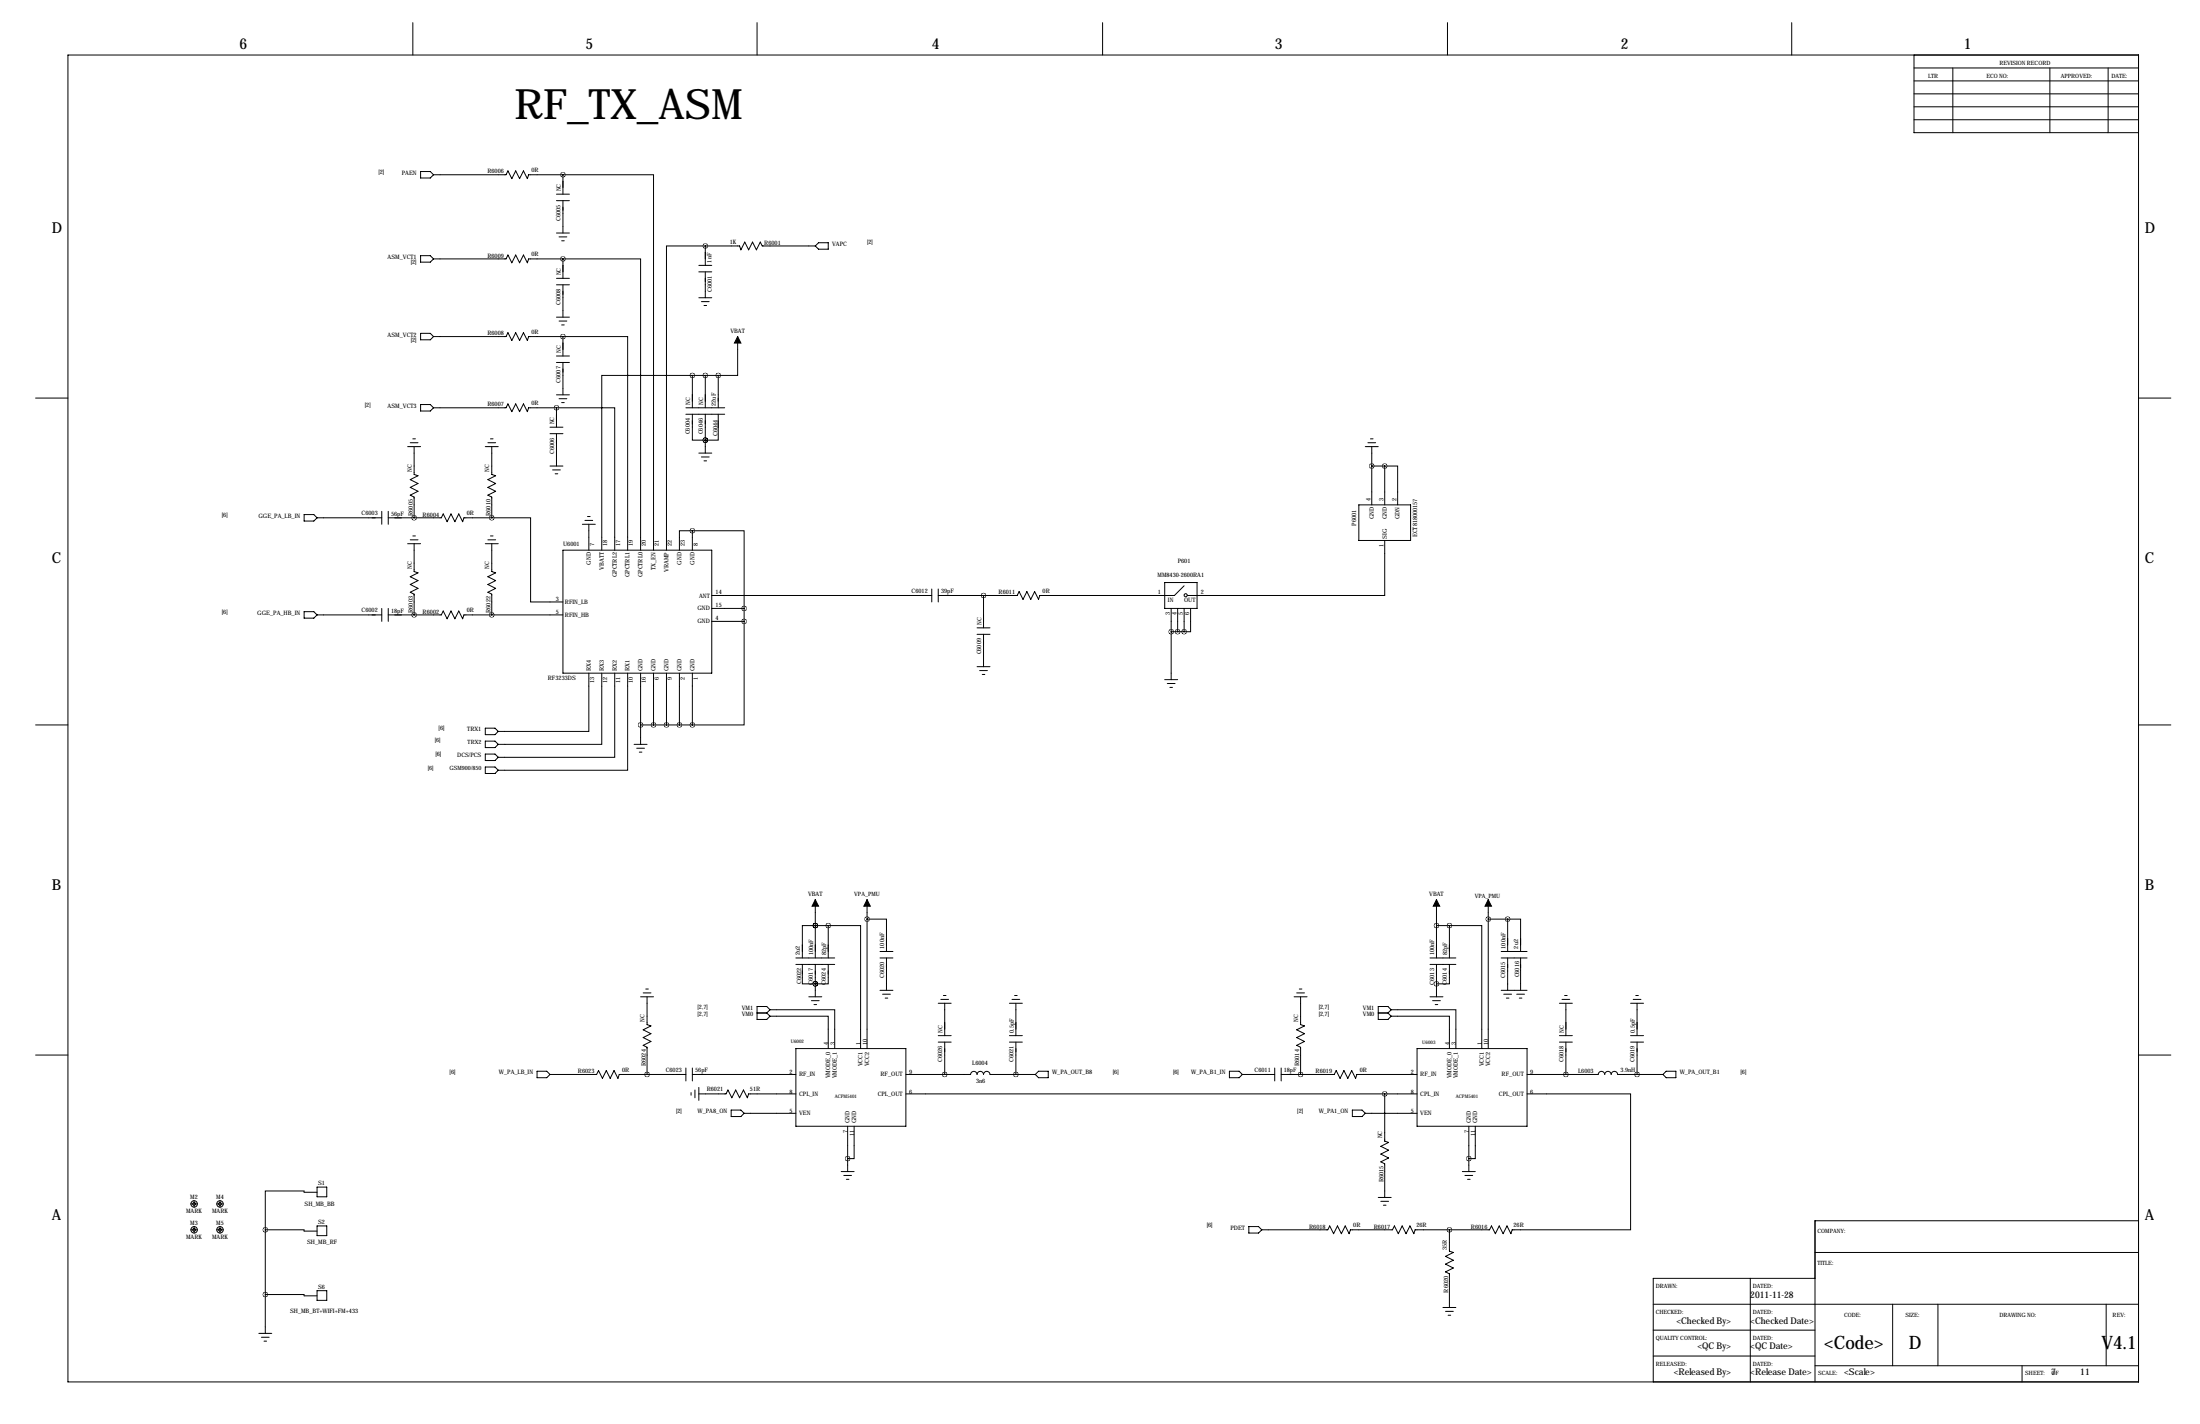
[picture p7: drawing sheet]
<svg xmlns="http://www.w3.org/2000/svg" width="864mm" height="559mm" viewBox="0 0 864 559" stroke-linecap="round" stroke-linejoin="round" font-family="sans-serif">
<g fill="none" stroke="#000" stroke-width=".39">
<path d="M162.1 8.9v12.7M297.2 8.9v12.7M432.8 8.9v12.7M568.2 8.9v12.7M703.3 8.9v12.7M26.7 21.6h812.8v520.7h-812.8zM751.3 21.6v30.5h88.2M751.3 36.8h88.2M751.3 31.8h88.2M751.3 26.7h88.2M766.6 26.7v25.4M804.7 26.7v25.4"/>
<path d="M827.5 26.7v25.4M751.3 47h88.2M751.3 41.9h88.2M165.1 67.3h3.8l1.3 1.3-1.3 1.3h-3.8zM170.2 68.6h28.4l.8-1.5 1.5 3 1.5-3 1.6 3 1.5-3 1.5 3 .5-1.5h13.5M218.4 78.7h5.1M218.4 76.2h5.1M221 68.6h35.5v147.3M221 68.6v7.6M221 78.7v12.7M218.4 91.4h5.1M219.5 93h3"/>
<path d="M220.5 94.5h1M276.9 96.5h-15.3v119.4M276.9 96.5v7.6M276.9 96.5h13.4l.5 1.5 1.6-3 1.5 3 1.5-3 1.5 3 1.5-3 .8 1.5h20.8M320 96.5l1.3-1.3h3.8v2.6h-3.8zM165.1 100.3h3.8l1.3 1.3-1.3 1.3h-3.8zM170.2 101.6h28.4l.8-1.5 1.5 3 1.5-3 1.6 3 1.5-3 1.5 3 .5-1.5h13.5M218.4 111.8h5.1M218.4 109.2h5.1M221 101.6h30.5v114.3M221 101.6v7.6M221 111.8v12.7"/>
<path d="M274.3 106.7h5.1M274.3 104.1h5.1M274.3 116.8h5.1M275.3 118.4h3.1M276.4 119.9h1M276.9 106.7v10.1M165.1 130.8h3.8l1.3 1.3-1.3 1.2h-3.8zM170.2 132.1h28.4l.8-1.5 1.5 3 1.5-3 1.6 3 1.5-3 1.5 3 .5-1.5h13.5M218.4 139.7h5.1M218.4 124.5h5.1M219.5 126h3M220.5 127.5h1"/>
<path d="M221 132.1h25.4v83.8M221 132.1v7.6M289.6 132.1v15.2h-7.7M14 156.2h12.7M165.1 158.8h3.8l1.3 1.2-1.3 1.3h-3.8zM218.4 142.2h5.1M218.4 154.9h5.1M219.5 156.5h3M220.5 158h1M221 142.2v12.7M271.8 147.3h-35.6v68.6M271.8 147.3v12.7"/>
<path d="M271.8 147.3h10.1M276.9 147.3v12.7M281.9 147.3v12.7M839.5 156.2h12.7M160 175.3h5.1M161 173.7h3.1M162.1 172.2h1M162.6 175.3v10.9l1.5 .5-3.1 1.5 3.1 1.5-3.1 1.6 3.1 1.5-3.1 1.5 1.6 .8v8.1M170.2 160h28.4l.8-1.5 1.5 3 1.5-3 1.6 3 1.5-3 1.5 3 .5-1.5h10.9M190.5 175.3h5.1M191.5 173.7h3.1M192.5 172.2h1"/>
<path d="M193 175.3v10.9l1.6 .5-3.1 1.5 3.1 1.5-3.1 1.6 3.1 1.5-3.1 1.5 1.5 .8v8.1M215.9 170.2h5.1M215.9 167.6h5.1M218.4 160h22.9v55.9M218.4 160v7.6M218.4 170.2v12.7M269.2 160h15.3M269.2 162.6h15.3M271.8 162.6v10.1h5.1M274.3 177.8h5.1M275.3 179.3h3.1M276.9 172.7h.1"/>
<path d="M276.9 162.6v15.2M281.9 162.6v10.1h-5M535.9 175.3h5.1M537 173.7h3M538 172.2h1M538.5 175.3v22.8M215.9 182.9h5.1M216.9 184.4h3.1M217.9 185.9h1M276.4 180.8h1M533.4 198.1h20.3v14h-20.3zM538.5 182.9h5.1"/>
<path d="M543.6 182.9h5v15.2M543.6 182.9v15.2M119.4 201.9h3.8l1.3 1.3-1.3 1.3h-3.8zM124.5 203.2h25.4M149.9 200.7v5M152.4 203.2h20.8l.8-1.5 1.5 3 1.5-3 1.6 3 1.5-3 1.5 3 .5-1.5h10.9M152.4 200.7v5M160 213.4h5.1M161 211.8h3.1M162.1 210.3h1M162.6 213.4v10.9l1.5 .5-3.1 1.5 3.1 1.5-3.1 1.6 3.1 1.5-3.1 1.5 1.6 .8v8.1M190.5 213.4h5.1"/>
<path d="M191.5 211.8h3.1M192.5 210.3h1M193 203.2h15.3v33h12.7M193 213.4v10.9l1.6 .5-3.1 1.5 3.1 1.5-3.1 1.6 3.1 1.5-3.1 1.5 1.5 .8v8.1M221 215.9h58.4v48.3h-58.4zM228.6 205.7h5.1M229.6 204.2h3.1M230.6 202.7h1M231.1 205.7v10.2M271.8 208.3h-5.1v7.6M271.8 208.3h20.3v30.5M271.8 208.3v7.6"/>
<path d="M543.6 212.1v21.6h-77.5M149.9 238.8v5M152.4 238.8v5M279.4 233.7h86.4M279.4 238.8h12.7M292.1 238.8v5M365.8 231.1v5.1M368.3 231.1v5.1M386.1 233.7v12.7M457.2 228.6h12.7v10.2h-12.7zM459.7 238.8v27.9M462.3 238.8v9.1"/>
<path d="M464.8 229.9l-3.8 3.8h-52.8l-.5 1.5-1.6-3-1.5 3-1.5-3-1.5 3-1.6-3-.7 1.5h-31M464.8 238.8v9.1M467.4 238.8v9.1h-2.6M119.4 240h3.8l1.3 1.3-1.3 1.3h-3.8zM124.5 241.3h25.4M152.4 241.3h20.8l.8-1.5 1.5 3 1.5-3 1.6 3 1.5-3 1.5 3 .5-1.5h38.9M279.4 243.8h12.7M292.1 243.8v40.7h-20.3M383.5 248.9h5.1M383.5 246.4h5.1M386.1 248.9v12.7M459.7 247.9h5.1"/>
<path d="M231.1 264.2v22.8h-35.5M236.2 264.2v27.9h-40.6M241.3 264.2v33h-45.7M246.4 264.2v38.1h-50.8M251.5 264.2v27.9M256.5 264.2v20.3M261.6 264.2v20.3M266.7 264.2v20.3M271.8 264.2v20.3M383.5 261.6h5.1M384.6 263.1h3M385.6 264.7h1"/>
<path d="M457.2 266.7h5.1M458.2 268.2h3.1M459.2 269.7h1M14 284.5h12.7M190.5 285.8h3.8l1.3 1.2-1.3 1.3h-3.8zM190.5 290.8h3.8l1.3 1.3-1.3 1.3h-3.8zM190.5 295.9h3.8l1.3 1.3-1.3 1.2h-3.8zM248.9 292.1h5.1M249.9 293.6h3.1M251 295.1h1M251.5 284.5h20.3M839.5 284.5h12.7"/>
<path d="M190.5 301h3.8l1.3 1.3-1.3 1.2h-3.8zM320 353.1v22.8M340.4 353.1v58.4M563.9 353.1v22.8M584.2 353.1v58.4M312.4 378.5h15.3M312.4 375.9h15.3M315 378.5v7.6h5M320 363.2h-5v12.7M320 363.2h.1M320 378.5v12.7M320 363.2h5.1"/>
<path d="M325.1 378.5v7.6h-5.1M325.1 363.2h12.7v48.3M325.1 363.2v12.7M340.4 360.7h7.6v12.7M345.4 375.9h5.1M345.4 373.4h5.1M348 375.9v12.7M561.3 378.5h10.2M561.3 375.9h10.2M563.9 378.5v12.7M563.9 363.2h5.1M569 378.5v7.6h-5.1"/>
<path d="M569 363.2h12.7v48.3M569 363.2v12.7M584.2 360.7h7.6M589.3 375.9h10.1M589.3 373.4h10.1M591.8 360.7h5.1v12.7M591.8 360.7v12.7M591.8 375.9v12.7M596.9 375.9v12.7M251.5 391.2h5M252.5 389.6h3M253.5 388.1h1"/>
<path d="M254 391.2v10.9l1.5 .5-3 1.5 3 1.5-3 1.6 3 1.5-3 1.5 1.5 .8v10.6M297.2 397.5h3.8M301 397.5l1.3 1.3M302.3 398.8h22.8v12.7M302.3 396.2h25.4v15.3M302.3 396.2l-1.3-1.2h-3.8v5h3.8l1.3-1.2M302.3 396.2l-1.3 1.3M317.5 391.2h5.1M318.5 392.7h3.1M319.5 394.2h1M320 386.1h.1M345.4 388.6h5.1"/>
<path d="M346.5 390.1h3M347.5 391.7h1M368.3 393.7h5.1M369.3 392.2h3.1M370.3 390.7h1M370.8 393.7v12.7M396.2 393.7h5.1M397.3 392.2h3M398.3 390.7h1M398.8 393.7v12.7M508 391.2h5.1M509 389.6h3.1"/>
<path d="M510 388.1h1M510.5 391.2v10.9l1.6 .5-3.1 1.5 3.1 1.5-3.1 1.6 3.1 1.5-3.1 1.5 1.5 .8v10.6M541 397.5h3.8M544.8 397.5l1.3 1.3M546.1 398.8h22.9v12.7M546.1 396.2h25.4v15.3M546.1 396.2l-1.3-1.2h-3.8v5h3.8l1.3-1.2M546.1 396.2l-1.3 1.3M561.3 391.2h5.1M562.4 392.7h3M563.4 394.2h1M589.3 388.6h10.1"/>
<path d="M590.3 390.1h3M591.3 391.7h1M595.4 390.1h3M596.4 391.7h1M612.1 393.7h5.1M613.2 392.2h3M614.2 390.7h1M614.7 393.7v12.7M640.1 393.7h5.1M641.1 392.2h3M642.1 390.7h1M642.6 393.7v12.7"/>
<path d="M14 414h12.7M269.2 419.1v5.1M271.8 419.1v5.1M312.4 411.5h43.2v30.5h-43.2zM368.3 408.9h5.1M368.3 406.4h5.1M370.8 408.9v12.7M396.2 408.9h5.1M396.2 406.4h5.1M398.8 408.9v12.7M500.4 419.1v5.1M502.9 419.1v5.1"/>
<path d="M556.3 411.5h43.1v30.5h-43.1zM612.1 408.9h5.1M612.1 406.4h5.1M614.7 408.9v12.7M640.1 408.9h5.1M640.1 406.4h5.1M642.6 408.9v12.7M839.5 414h12.7M210.8 420.4h3.8l1.3 1.2-1.3 1.3h-3.8zM215.9 421.6h18.3l.7-1.5 1.6 3.1 1.5-3.1 1.5 3.1 1.5-3.1 1.6 3.1 .5-1.6h26.1M271.3 428.8v1M271.8 421.6h40.6"/>
<path d="M272.8 427.7v3.1M274.3 429.3h10.7l.8-1.6 1.5 3.1 1.5-3.1 1.5 3.1 1.5-3.1 1.6 3.1 .5-1.5h18.5M274.3 426.7v5.1M287 435.6h3.8l1.3 1.3-1.3 1.2h-3.8zM292.1 436.9h20.3M355.6 421.6h25.4a1.27 1.27 0 0 1 1.3-1.2 1.27 1.27 0 0 1 1.2 1.2 1.27 1.27 0 0 1 1.3-1.2 1.27 1.27 0 0 1 1.3 1.2 1.27 1.27 0 0 1 1.2-1.2 1.27 1.27 0 0 1 1.3 1.2h17.8M355.6 429.3h200.7M407.7 420.4h3.8v2.5h-3.8l-1.3-1.3zM482.6 420.4h3.8l1.3 1.2-1.3 1.3h-3.8zM487.7 421.6h12.7M502.9 421.6h20.8l.8-1.5 1.5 3.1 1.6-3.1 1.5 3.1 1.5-3.1 1.5 3.1 .5-1.6h23.7M530.9 435.6h3.8l1.2 1.3-1.2 1.2h-3.8z"/>
<path d="M535.9 436.9h20.4M543.6 429.3v18.5l1.5 .5-3.1 1.5 3.1 1.6-3.1 1.5 3.1 1.5-3.1 1.5 1.6 .8v13.2M599.4 421.6h28a1.27 1.27 0 0 1 1.3-1.2 1.27 1.27 0 0 1 1.2 1.2 1.27 1.27 0 0 1 1.3-1.2 1.27 1.27 0 0 1 1.3 1.2 1.27 1.27 0 0 1 1.2-1.2 1.27 1.27 0 0 1 1.3 1.2h17.8M599.4 429.3h40.7v53.3h-46.5l-.5 1.5-1.5-3-1.6 3-1.5-3-1.5 3-1.5-3-.8 1.5h-29.2l-.5 1.5-1.5-3-1.6 3-1.5-3-1.5 3-1.5-3-.8 1.5h-16.5l-.5 1.5-1.5-3-1.6 3-1.5-3-1.5 3-1.5-3-.8 1.5h-25.9M654 420.4h3.9v2.5h-3.9l-1.2-1.3zM330.2 459.7h5.1M332.7 442v17.7M335.3 442v12.7h-2.6M574 459.7h5.1M576.6 442v17.7M579.1 442v12.7h-2.5M74.9 472.4h2.6"/>
<path d="M76.2 471.2v2.5M85.1 472.4h2.5M86.4 471.2v2.5M124.5 467.9h-5.1v-.5h-15.3v15.2M124.5 465.8h3.8v3.8h-3.8zM331.2 461.3h3.1M332.2 462.8h1M541 469.9h5.1M542 471.4h3.1M543.1 472.9h1M575.1 461.3h3M576.1 462.8h1"/>
<path d="M839.5 479h-127v63.3M74.9 482.6h2.6M76.2 481.3v2.6M85.1 482.6h2.5M86.4 481.3v2.6M104.1 482.6h15.3v.5h5.1M104.1 482.6v40.6M124.5 481.1h3.8v3.8h-3.8zM490.2 481.3h3.8l1.3 1.3-1.3 1.3h-3.8zM569 482.6v8.4l1.5 .5-3.1 1.5 3.1 1.5-3.1 1.6 3.1 1.5-3.1 1.5 1.6 .8v13.2M712.5 491.5h127M104.1 508h15.3v.5h5.1"/>
<path d="M124.5 506.5h3.8v3.8h-3.8zM566.4 513.1h5.1M567.4 514.6h3.1M568.5 516.1h1M649 511.8h190.5M687.1 501.6v40.7M712.5 501.6h-63.5v40.7M742.9 511.8v24.1M760.7 511.8v24.1M826.8 511.8v24.1M101.6 523.2h5.1M102.6 524.8h3.1"/>
<path d="M103.6 526.3h1M649 532.1h63.5M649 522h63.5M712.5 535.9h127M793.7 535.9v6.4"/>
<circle cx="465.4" cy="233.6" r=".61"/>
<circle cx="76.2" cy="472.4" r="1.27"/>
<circle cx="76.2" cy="472.4" r=".56"/>
<circle cx="86.4" cy="472.4" r="1.27"/>
<circle cx="86.4" cy="472.4" r=".56"/>
<circle cx="76.2" cy="482.6" r="1.27"/>
<circle cx="76.2" cy="482.6" r=".56"/>
<circle cx="86.4" cy="482.6" r="1.27"/>
<circle cx="86.4" cy="482.6" r=".56"/>
</g>
<path d="M289.6 132.1l1.2 2.5h-2.5zM320 353.1l1.3 2.5h-2.5zM340.4 353.1l1.2 2.5h-2.5zM563.9 353.1l1.2 2.5h-2.5zM584.2 353.1l1.3 2.5h-2.6z" fill="#000" stroke="#000" stroke-width=".39"/>
<path d="M162.5 203.2a.07 .07 0 0 0 .1 0 .07 .07 0 0 0-.1 0zM162.5 241.3a.07 .07 0 0 0 .1 0 .07 .07 0 0 0-.1 0zM281.9 147.3a.07 .07 0 0 0 .1 0 .07 .07 0 0 0-.1 0zM276.8 172.7a.07 .07 0 0 0 .1 0 .07 .07 0 0 0-.1 0zM563.8 363.2a.07 .07 0 0 0 .1 0 .07 .07 0 0 0-.1 0zM568.9 363.2a.07 .07 0 0 0 .1 0 .07 .07 0 0 0-.1 0zM563.8 386.1a.07 .07 0 0 0 .1 0 .07 .07 0 0 0-.1 0zM584.1 360.7a.1 .1 0 0 0 .2 0 .1 .1 0 0 0-.2 0zM576.5 454.7a.07 .07 0 0 0 .1 0 .07 .07 0 0 0-.1 0zM614.6 421.6a.07 .07 0 0 0 .1 0 .07 .07 0 0 0-.1 0zM642.6 421.6a.07 .07 0 0 0 .1 0 .07 .07 0 0 0-.1 0zM510.5 421.6a.07 .07 0 0 0 .1 0 .07 .07 0 0 0-.1 0zM591.8 360.7a.07 .07 0 0 0 .1 0 .07 .07 0 0 0-.1 0zM320 363.2a.07 .07 0 0 0 .1 0 .07 .07 0 0 0-.1 0zM325.1 363.2a.07 .07 0 0 0 .1 0 .07 .07 0 0 0-.1 0zM320 386.1a.07 .07 0 0 0 .1 0 .07 .07 0 0 0-.1 0zM340.3 360.7a.07 .07 0 0 0 .1 0 .07 .07 0 0 0-.1 0zM332.7 454.7a.07 .07 0 0 0 .1 0 .07 .07 0 0 0-.1 0zM370.8 421.6a.07 .07 0 0 0 .1 0 .07 .07 0 0 0-.1 0zM398.7 421.6a.07 .07 0 0 0 .1 0 .07 .07 0 0 0-.1 0zM568.9 482.6a.07 .07 0 0 0 .1 0 .07 .07 0 0 0-.1 0zM193 241.3a.07 .07 0 0 0 .1 0 .07 .07 0 0 0-.1 0zM193 203.2a.07 .07 0 0 0 .1 0 .07 .07 0 0 0-.1 0zM251.4 284.5a.07 .07 0 0 0 .1 0 .07 .07 0 0 0-.1 0zM266.6 284.5a.1 .1 0 0 0 .2 0 .1 .1 0 0 0-.2 0zM261.6 284.5a.07 .07 0 0 0 .1 0 .07 .07 0 0 0-.1 0zM256.5 284.5a.07 .07 0 0 0 .1 0 .07 .07 0 0 0-.1 0zM271.7 284.5a.07 .07 0 0 0 .1 0 .07 .07 0 0 0-.1 0zM292 243.8a.1 .1 0 0 0 .2 0 .1 .1 0 0 0-.2 0zM292 238.8a.1 .1 0 0 0 .2 0 .1 .1 0 0 0-.2 0zM276.8 147.3a.07 .07 0 0 0 .1 0 .07 .07 0 0 0-.1 0zM218.4 160a.07 .07 0 0 0 .1 0 .07 .07 0 0 0-.1 0zM220.9 132.1a.07 .07 0 0 0 .1 0 .07 .07 0 0 0-.1 0zM220.9 101.6a.07 .07 0 0 0 .1 0 .07 .07 0 0 0-.1 0zM220.9 68.6a.07 .07 0 0 0 .1 0 .07 .07 0 0 0-.1 0zM276.8 96.5a.07 .07 0 0 0 .1 0 .07 .07 0 0 0-.1 0zM271.7 147.3a.07 .07 0 0 0 .1 0 .07 .07 0 0 0-.1 0zM276.8 172.7a.07 .07 0 0 0 .1 0 .07 .07 0 0 0-.1 0zM271.7 208.3a.07 .07 0 0 0 .1 0 .07 .07 0 0 0-.1 0zM386 233.7a.07 .07 0 0 0 .1 0 .07 .07 0 0 0-.1 0zM253.9 421.6a.1 .1 0 0 0 .2 0 .1 .1 0 0 0-.2 0zM320 363.2a.07 .07 0 0 0 .1 0 .07 .07 0 0 0-.1 0zM320 386.1a.07 .07 0 0 0 .1 0 .07 .07 0 0 0-.1 0zM543.5 429.3a.07 .07 0 0 0 .1 0 .07 .07 0 0 0-.1 0zM538.4 182.9a.07 .07 0 0 0 .1 0 .07 .07 0 0 0-.1 0zM543.5 182.9a.07 .07 0 0 0 .1 0 .07 .07 0 0 0-.1 0zM104.1 508a.07 .07 0 0 0 .1 0 .07 .07 0 0 0-.1 0zM104.1 482.6a.07 .07 0 0 0 .1 0 .07 .07 0 0 0-.1 0zM459.7 247.9a.07 .07 0 0 0 .1 0 .07 .07 0 0 0-.1 0zM464.8 247.9a.07 .07 0 0 0 .1 0 .07 .07 0 0 0-.1 0zM462.2 247.9a.07 .07 0 0 0 .1 0 .07 .07 0 0 0-.1 0z" fill="#000" stroke="#000" stroke-width="1.9"/>
<text font-size="16.5" x="201.9" y="46.5">RF_TX_ASM</text>
<g font-size="7.3">
<text x="716.1" y="529.5">&lt;Code&gt;</text>
<text x="749.3" y="529.5">D</text>
<text x="825" y="529.5">V4.1</text>
</g>
<g font-size="5.9">
<text x="94" y="19.1">6</text>
<text x="229.9" y="19.1">5</text>
<text x="365.8" y="19.1">4</text>
<text x="500.4" y="19.1">3</text>
<text x="636.3" y="19.1">2</text>
<text x="770.9" y="19.1">1</text>
<text x="20.3" y="91.4">D</text>
<text x="842" y="91.4">D</text>
<text x="20.3" y="221">C</text>
<text x="842" y="221">C</text>
<text x="20.3" y="349.2">B</text>
<text x="842" y="349.2">B</text>
<text x="20.3" y="478.8">A</text>
<text x="842" y="478.8">A</text>
</g>
<g font-size="3.6">
<text x="687.1" y="509.2">2011-11-28</text>
<text x="658" y="519.4">&lt;Checked By&gt;</text>
<text x="687.1" y="519.4">&lt;Checked Date&gt;</text>
<text x="666.4" y="529.5">&lt;QC By&gt;</text>
<text x="687.1" y="529.5">&lt;QC Date&gt;</text>
<text x="657" y="539.7">&lt;Released By&gt;</text>
<text x="687.1" y="539.7">&lt;Release Date&gt;</text>
<text x="723.9" y="539.7">&lt;Scale&gt;</text>
<text x="805.2" y="539.7">7</text>
<text x="816.6" y="539.7">11</text>
</g>
<g font-size="2.4">
<text x="148.6" y="68.4">[2]</text>
<text x="157.7" y="68.6">PAEN</text>
<text x="191.3" y="68.1">R6006</text>
<text x="208.6" y="67.6">0R</text>
<text x="220.1" y="75.1" transform="rotate(-90 220.1 75.1)">NC</text>
<text x="220" y="86.7" transform="rotate(-90 220 86.7)">C6005</text>
<text x="286.5" y="95.6">1K</text>
<text x="340.3" y="95.8">[2]</text>
<text x="152.2" y="101.6">ASM_VCT1</text>
<text x="191.3" y="101.1">R6009</text>
<text x="208.6" y="100.6">0R</text>
<text x="300" y="96">R6001</text>
<text x="326.6" y="96.5">VAPC</text>
<text x="161.3" y="103.7">[2]</text>
<text x="279.3" y="103" transform="rotate(-90 279.3 103)">1nF</text>
<text x="220.1" y="108.1" transform="rotate(-90 220.1 108.1)">NC</text>
<text x="220" y="119.7" transform="rotate(-90 220 119.7)">C6008</text>
<text x="279.4" y="114.6" transform="rotate(-90 279.4 114.6)">C6001</text>
<text x="191.3" y="131.6">R6008</text>
<text x="208.6" y="131.1">0R</text>
<text x="286.7" y="130.8">VBAT</text>
<text x="152.2" y="132.1">ASM_VCT2</text>
<text x="161.3" y="134.2">[2]</text>
<text x="220.1" y="138.6" transform="rotate(-90 220.1 138.6)">NC</text>
<text x="220" y="150.2" transform="rotate(-90 220 150.2)">C6007</text>
<text x="143.2" y="159.6">[2]</text>
<text x="152.2" y="160">ASM_VCT3</text>
<text x="191.3" y="159.5">R6007</text>
<text x="208.6" y="159.1">0R</text>
<text x="270.9" y="158.9" transform="rotate(-90 270.9 158.9)">NC</text>
<text x="276" y="158.9" transform="rotate(-90 276 158.9)">NC</text>
<text x="281" y="159.3" transform="rotate(-90 281 159.3)">22uF</text>
<text x="217.6" y="166.5" transform="rotate(-90 217.6 166.5)">NC</text>
<text x="270.8" y="170.5" transform="rotate(-90 270.8 170.5)">C6004</text>
<text x="275.9" y="170.5" transform="rotate(-90 275.9 170.5)">C6046</text>
<text x="281.7" y="171.2" transform="rotate(-90 281.7 171.2)">C6044</text>
<text x="217.5" y="178.1" transform="rotate(-90 217.5 178.1)">C6006</text>
<text x="161.6" y="185.1" transform="rotate(-90 161.6 185.1)">NC</text>
<text x="192.1" y="185.1" transform="rotate(-90 192.1 185.1)">NC</text>
<text x="538" y="196.6" transform="rotate(-90 538 196.6)">4</text>
<text x="543.1" y="196.6" transform="rotate(-90 543.1 196.6)">3</text>
<text x="548.1" y="196.6" transform="rotate(-90 548.1 196.6)">2</text>
<text x="87.1" y="203">[6]</text>
<text x="101.4" y="203.2">GGE_PA_LB_IN</text>
<text x="141.9" y="202.2">C6003</text>
<text x="153.5" y="202.3">56pF</text>
<text x="162.1" y="202.4" transform="rotate(-90 162.1 202.4)">R6005</text>
<text x="165.9" y="202.7">R6004</text>
<text x="183.2" y="202.2">0R</text>
<text x="192.5" y="202.4" transform="rotate(-90 192.5 202.4)">R6010</text>
<text x="539.3" y="203.8" transform="rotate(-90 539.3 203.8)">GND</text>
<text x="544.4" y="203.8" transform="rotate(-90 544.4 203.8)">GND</text>
<text x="549.4" y="203.8" transform="rotate(-90 549.4 203.8)">GDN</text>
<text x="532.4" y="206.3" transform="rotate(-90 532.4 206.3)">P6001</text>
<text x="221.1" y="214.1">U6001</text>
<text x="233.2" y="214.4" transform="rotate(-90 233.2 214.4)">7</text>
<text x="238.3" y="214.4" transform="rotate(-90 238.3 214.4)">18</text>
<text x="243.4" y="214.4" transform="rotate(-90 243.4 214.4)">17</text>
<text x="248.5" y="214.4" transform="rotate(-90 248.5 214.4)">19</text>
<text x="253.5" y="214.4" transform="rotate(-90 253.5 214.4)">20</text>
<text x="258.6" y="214.4" transform="rotate(-90 258.6 214.4)">21</text>
<text x="263.7" y="214.4" transform="rotate(-90 263.7 214.4)">22</text>
<text x="268.8" y="214.4" transform="rotate(-90 268.8 214.4)">23</text>
<text x="273.9" y="214.4" transform="rotate(-90 273.9 214.4)">8</text>
<text x="543.1" y="214.8" transform="rotate(-90 543.1 214.8)">1</text>
<text x="544.4" y="211.3" transform="rotate(-90 544.4 211.3)">SIG</text>
<text x="556.3" y="210.8" transform="rotate(-90 556.3 210.8)">ECT818000157</text>
<text x="231.9" y="221.6" transform="rotate(-90 231.9 221.6)">GND</text>
<text x="267.5" y="221.6" transform="rotate(-90 267.5 221.6)">GND</text>
<text x="272.6" y="221.6" transform="rotate(-90 272.6 221.6)">GND</text>
<text x="462.3" y="221">P601</text>
<text x="161.6" y="223.2" transform="rotate(-90 161.6 223.2)">NC</text>
<text x="192.1" y="223.2" transform="rotate(-90 192.1 223.2)">NC</text>
<text x="237" y="223.6" transform="rotate(-90 237 223.6)">VBATT</text>
<text x="242.1" y="226.6" transform="rotate(-90 242.1 226.6)">GPCTRL2</text>
<text x="247.2" y="226.6" transform="rotate(-90 247.2 226.6)">GPCTRL1</text>
<text x="252.3" y="226.6" transform="rotate(-90 252.3 226.6)">GPCTRL0</text>
<text x="257.3" y="223.6" transform="rotate(-90 257.3 223.6)">TX_EN</text>
<text x="262.4" y="224.4" transform="rotate(-90 262.4 224.4)">VRAMP</text>
<text x="454.4" y="226.4">MM8430-2600RA1</text>
<text x="280.9" y="233.2">14</text>
<text x="357.8" y="232.7">C6012</text>
<text x="369.4" y="232.8">39pF</text>
<text x="392" y="233.2">R6011</text>
<text x="409.3" y="232.7">0R</text>
<text x="454.5" y="233.2">1</text>
<text x="471.4" y="233.2">2</text>
<text x="218.2" y="235.7">3</text>
<text x="221.7" y="237">RFIN_LB</text>
<text x="273.7" y="239.6">GND</text>
<text x="274.4" y="234.5">ANT</text>
<text x="280.9" y="238.3">15</text>
<text x="458.5" y="236.2">IN</text>
<text x="464.8" y="236.2">OUT</text>
<text x="87.1" y="241.1">[6]</text>
<text x="101" y="241.3">GGE_PA_HB_IN</text>
<text x="141.9" y="240.3">C6002</text>
<text x="153.5" y="240.4">18pF</text>
<text x="162.1" y="240.5" transform="rotate(-90 162.1 240.5)">R6003</text>
<text x="165.9" y="240.8">R6002</text>
<text x="183.2" y="240.3">0R</text>
<text x="192.5" y="240.5" transform="rotate(-90 192.5 240.5)">R6022</text>
<text x="218.2" y="240.8">5</text>
<text x="221.7" y="242.1">RFIN_HB</text>
<text x="273.7" y="244.6">GND</text>
<text x="280.9" y="243.3">4</text>
<text x="385.2" y="245.3" transform="rotate(-90 385.2 245.3)">NC</text>
<text x="459.2" y="241.5" transform="rotate(-90 459.2 241.5)">3</text>
<text x="461.8" y="241.5" transform="rotate(-90 461.8 241.5)">4</text>
<text x="464.3" y="241.5" transform="rotate(-90 464.3 241.5)">5</text>
<text x="466.9" y="241.5" transform="rotate(-90 466.9 241.5)">6</text>
<text x="385.1" y="256.8" transform="rotate(-90 385.1 256.8)">C6009</text>
<text x="231.9" y="263.4" transform="rotate(-90 231.9 263.4)">RX4</text>
<text x="237" y="263.4" transform="rotate(-90 237 263.4)">RX3</text>
<text x="242.1" y="263.4" transform="rotate(-90 242.1 263.4)">RX2</text>
<text x="247.2" y="263.4" transform="rotate(-90 247.2 263.4)">RX1</text>
<text x="252.3" y="263.4" transform="rotate(-90 252.3 263.4)">GND</text>
<text x="257.3" y="263.4" transform="rotate(-90 257.3 263.4)">GND</text>
<text x="262.4" y="263.4" transform="rotate(-90 262.4 263.4)">GND</text>
<text x="267.5" y="263.4" transform="rotate(-90 267.5 263.4)">GND</text>
<text x="272.6" y="263.4" transform="rotate(-90 272.6 263.4)">GND</text>
<text x="215.1" y="266.8">RF3233DS</text>
<text x="233.2" y="268.1" transform="rotate(-90 233.2 268.1)">13</text>
<text x="238.3" y="268.1" transform="rotate(-90 238.3 268.1)">12</text>
<text x="243.4" y="268.1" transform="rotate(-90 243.4 268.1)">11</text>
<text x="248.5" y="268.1" transform="rotate(-90 248.5 268.1)">10</text>
<text x="253.5" y="268.1" transform="rotate(-90 253.5 268.1)">16</text>
<text x="258.6" y="266.9" transform="rotate(-90 258.6 266.9)">6</text>
<text x="263.7" y="266.9" transform="rotate(-90 263.7 266.9)">9</text>
<text x="268.8" y="266.9" transform="rotate(-90 268.8 266.9)">2</text>
<text x="273.9" y="266.9" transform="rotate(-90 273.9 266.9)">1</text>
<text x="172.2" y="286.6">[6]</text>
<text x="183.4" y="287">TRX1</text>
<text x="170.9" y="296.7">[6]</text>
<text x="179.5" y="297.2">DCS/PCS</text>
<text x="317.2" y="351.8">VBAT</text>
<text x="561" y="351.8">VBAT</text>
<text x="314" y="374.8" transform="rotate(-90 314 374.8)">2u2</text>
<text x="319.2" y="374.8" transform="rotate(-90 319.2 374.8)">100nF</text>
<text x="324.3" y="374.8" transform="rotate(-90 324.3 374.8)">82pF</text>
<text x="347.1" y="372.3" transform="rotate(-90 347.1 372.3)">100nF</text>
<text x="563" y="374.8" transform="rotate(-90 563 374.8)">100nF</text>
<text x="568.1" y="374.8" transform="rotate(-90 568.1 374.8)">82pF</text>
<text x="591" y="372.3" transform="rotate(-90 591 372.3)">100nF</text>
<text x="595.9" y="372.2" transform="rotate(-90 595.9 372.2)">2u2</text>
<text x="347" y="383.8" transform="rotate(-90 347 383.8)">C6020</text>
<text x="590.9" y="383.8" transform="rotate(-90 590.9 383.8)">C6015</text>
<text x="596.4" y="383.6" transform="rotate(-90 596.4 383.6)">C6016</text>
<text x="314.5" y="386.1" transform="rotate(-90 314.5 386.1)">C6022</text>
<text x="319.1" y="386.4" transform="rotate(-90 319.1 386.4)">C6017</text>
<text x="324.2" y="386.4" transform="rotate(-90 324.2 386.4)">C6024</text>
<text x="562.9" y="386.4" transform="rotate(-90 562.9 386.4)">C6013</text>
<text x="568" y="386.4" transform="rotate(-90 568 386.4)">C6014</text>
<text x="253" y="401" transform="rotate(-90 253 401)">NC</text>
<text x="273.8" y="398.6">[2,7]</text>
<text x="273.8" y="396">[2,7]</text>
<text x="291.2" y="398.8">VM0</text>
<text x="291.2" y="396.2">VM1</text>
<text x="509.6" y="401" transform="rotate(-90 509.6 401)">NC</text>
<text x="517.6" y="398.6">[2,7]</text>
<text x="517.6" y="396">[2,7]</text>
<text x="535" y="398.8">VM0</text>
<text x="535" y="396.2">VM1</text>
<text x="370" y="405.3" transform="rotate(-90 370 405.3)">NC</text>
<text x="397.9" y="405.3" transform="rotate(-90 397.9 405.3)">0.5pF</text>
<text x="613.8" y="405.3" transform="rotate(-90 613.8 405.3)">NC</text>
<text x="641.8" y="405.3" transform="rotate(-90 641.8 405.3)">0.5pF</text>
<text x="325.1" y="410.2" transform="rotate(-90 325.1 410.2)">4</text>
<text x="327.7" y="410.2" transform="rotate(-90 327.7 410.2)">3</text>
<text x="337.8" y="410.2" transform="rotate(-90 337.8 410.2)">1</text>
<text x="340.4" y="410.2" transform="rotate(-90 340.4 410.2)">10</text>
<text x="569" y="410.2" transform="rotate(-90 569 410.2)">4</text>
<text x="571.5" y="410.2" transform="rotate(-90 571.5 410.2)">3</text>
<text x="581.7" y="410.2" transform="rotate(-90 581.7 410.2)">1</text>
<text x="584.2" y="410.2" transform="rotate(-90 584.2 410.2)">10</text>
<text x="253.5" y="418.3" transform="rotate(-90 253.5 418.3)">R6024</text>
<text x="338.6" y="418.5" transform="rotate(-90 338.6 418.5)">VCC1</text>
<text x="341.2" y="418.5" transform="rotate(-90 341.2 418.5)">VCC2</text>
<text x="369.9" y="416.9" transform="rotate(-90 369.9 416.9)">C6026</text>
<text x="381.7" y="417.8">L6004</text>
<text x="397.8" y="416.9" transform="rotate(-90 397.8 416.9)">C6021</text>
<text x="510" y="418.3" transform="rotate(-90 510 418.3)">R6014</text>
<text x="582.5" y="418.5" transform="rotate(-90 582.5 418.5)">VCC1</text>
<text x="585" y="418.5" transform="rotate(-90 585 418.5)">VCC2</text>
<text x="613.7" y="416.9" transform="rotate(-90 613.7 416.9)">C6018</text>
<text x="641.7" y="416.9" transform="rotate(-90 641.7 416.9)">C6019</text>
<text x="176.5" y="421.4">[6]</text>
<text x="195.8" y="421.6">W_PA_LB_IN</text>
<text x="226.9" y="421.1">R6023</text>
<text x="244.2" y="420.7">0R</text>
<text x="261.3" y="420.7">C6023</text>
<text x="272.9" y="420.8">56pF</text>
<text x="309.9" y="421.6">2</text>
<text x="313.7" y="422.4">RF_IN</text>
<text x="325.9" y="423.2" transform="rotate(-90 325.9 423.2)">VMODE_0</text>
<text x="328.5" y="423.2" transform="rotate(-90 328.5 423.2)">VMODE_1</text>
<text x="345.6" y="422.4">RF_OUT</text>
<text x="356.9" y="421.6">9</text>
<text x="383.1" y="424.8">3n6</text>
<text x="413" y="421.6">W_PA_OUT_B8</text>
<text x="436.9" y="421.4">[6]</text>
<text x="460.5" y="421.4">[6]</text>
<text x="467.6" y="421.6">W_PA_B1_IN</text>
<text x="492.5" y="420.7">C6011</text>
<text x="503.9" y="420.7">18pF</text>
<text x="516.4" y="421.1">R6019</text>
<text x="533.8" y="420.7">0R</text>
<text x="553.8" y="421.6">2</text>
<text x="557.5" y="422.4">RF_IN</text>
<text x="569.8" y="423.2" transform="rotate(-90 569.8 423.2)">VMODE_0</text>
<text x="572.3" y="423.2" transform="rotate(-90 572.3 423.2)">VMODE_1</text>
<text x="589.5" y="422.4">RF_OUT</text>
<text x="600.7" y="421.6">9</text>
<text x="619.5" y="421.1">L6003</text>
<text x="636.1" y="420.7">3.9nH</text>
<text x="659.4" y="421.6">W_PA_OUT_B1</text>
<text x="683.2" y="421.4">[6]</text>
<text x="277.4" y="428.3">R6021</text>
<text x="294.4" y="428.3">51R</text>
<text x="309.9" y="429.3">8</text>
<text x="313.7" y="430.1">CPL_IN</text>
<text x="344.5" y="430.1">CPL_OUT</text>
<text x="356.9" y="429.3">6</text>
<text x="553.8" y="429.3">8</text>
<text x="557.5" y="430.1">CPL_IN</text>
<text x="588.4" y="430.1">CPL_OUT</text>
<text x="600.7" y="429.3">6</text>
<text x="265.4" y="436.7">[2]</text>
<text x="273.8" y="436.9">W_PA8_ON</text>
<text x="309.9" y="436.9">5</text>
<text x="313.7" y="437.7">VEN</text>
<text x="509.2" y="436.7">[2]</text>
<text x="517.7" y="436.9">W_PA1_ON</text>
<text x="553.8" y="436.9">5</text>
<text x="557.5" y="437.7">VEN</text>
<text x="333.5" y="440.7" transform="rotate(-90 333.5 440.7)">GND</text>
<text x="336.1" y="440.7" transform="rotate(-90 336.1 440.7)">GND</text>
<text x="577.4" y="440.7" transform="rotate(-90 577.4 440.7)">GND</text>
<text x="579.9" y="440.7" transform="rotate(-90 579.9 440.7)">GND</text>
<text x="332.7" y="444.5" transform="rotate(-90 332.7 444.5)">7</text>
<text x="335.3" y="445.7" transform="rotate(-90 335.3 445.7)">11</text>
<text x="542.6" y="446.8" transform="rotate(-90 542.6 446.8)">NC</text>
<text x="576.6" y="444.5" transform="rotate(-90 576.6 444.5)">7</text>
<text x="579.1" y="445.7" transform="rotate(-90 579.1 445.7)">11</text>
<text x="124.9" y="465.1">S1</text>
<text x="543.1" y="464" transform="rotate(-90 543.1 464)">R6015</text>
<text x="74.7" y="470.6">M2</text>
<text x="84.9" y="470.6">M4</text>
<text x="119.6" y="473.3">SH_MB_BB</text>
<text x="73.1" y="476.2">MARK</text>
<text x="83.2" y="476.2">MARK</text>
<text x="74.7" y="480.8">M3</text>
<text x="84.9" y="480.8">M5</text>
<text x="124.9" y="480.3">S2</text>
<text x="473.7" y="481.6">[6]</text>
<text x="483" y="482.6">PDET</text>
<text x="513.9" y="482.1">R6018</text>
<text x="531.2" y="481.6">0R</text>
<text x="539.3" y="482.1">R6017</text>
<text x="556" y="481.6">26R</text>
<text x="577.4" y="482.1">R6016</text>
<text x="594.1" y="481.6">26R</text>
<text x="73.1" y="486.3">MARK</text>
<text x="83.2" y="486.3">MARK</text>
<text x="120.6" y="488">SH_MB_RF</text>
<text x="568" y="490.5" transform="rotate(-90 568 490.5)">35R</text>
<text x="124.9" y="505.7">S6</text>
<text x="568.5" y="507.2" transform="rotate(-90 568.5 507.2)">R6020</text>
<text x="113.9" y="515.2">SH_MB_BT+WIFI+FM+433</text>
</g>
<g font-size="2.3">
<text x="784.9" y="25.4">REVISION RECORD</text>
<text x="756.9" y="30.5">LTR</text>
<text x="779.8" y="30.5">ECO NO:</text>
<text x="809" y="30.5">APPROVED:</text>
<text x="828.8" y="30.5">DATE:</text>
<text x="170.7" y="291.3">[6]</text>
<text x="183.6" y="292.1">TRX2</text>
<text x="167.9" y="302">[6]</text>
<text x="176.5" y="302.3">GSM900/850</text>
<text x="335.4" y="351.8">VPA_PMU</text>
<text x="578.9" y="352.3">VPA_PMU</text>
<text x="713.5" y="483.9">COMPANY:</text>
<text x="713.5" y="496.6">TITLE:</text>
<text x="650" y="505.5">DRAWN:</text>
<text x="688.1" y="505.5">DATED:</text>
<text x="650" y="515.6">CHECKED:</text>
<text x="688.1" y="515.6">DATED:</text>
<text x="723.9" y="516.9">CODE:</text>
<text x="748" y="516.9">SIZE:</text>
<text x="784.9" y="516.9">DRAWING NO:</text>
<text x="829.3" y="516.9">REV:</text>
<text x="650" y="525.8">QUALITY CONTROL:</text>
<text x="688.1" y="525.8">DATED:</text>
<text x="650" y="535.9">RELEASED:</text>
<text x="688.1" y="535.9">DATED:</text>
<text x="713.7" y="539.8">SCALE:</text>
<text x="795" y="539.8">SHEET:</text>
<text x="805.3" y="539.8">OF</text>
</g>
<g font-size="1.9">
<text x="310.4" y="409.2">U6002</text>
<text x="558.3" y="409.7">U6003</text>
<text x="327.7" y="430.8">ACPM5401</text>
<text x="571.5" y="430.8">ACPM5401</text>
</g>
</svg>
